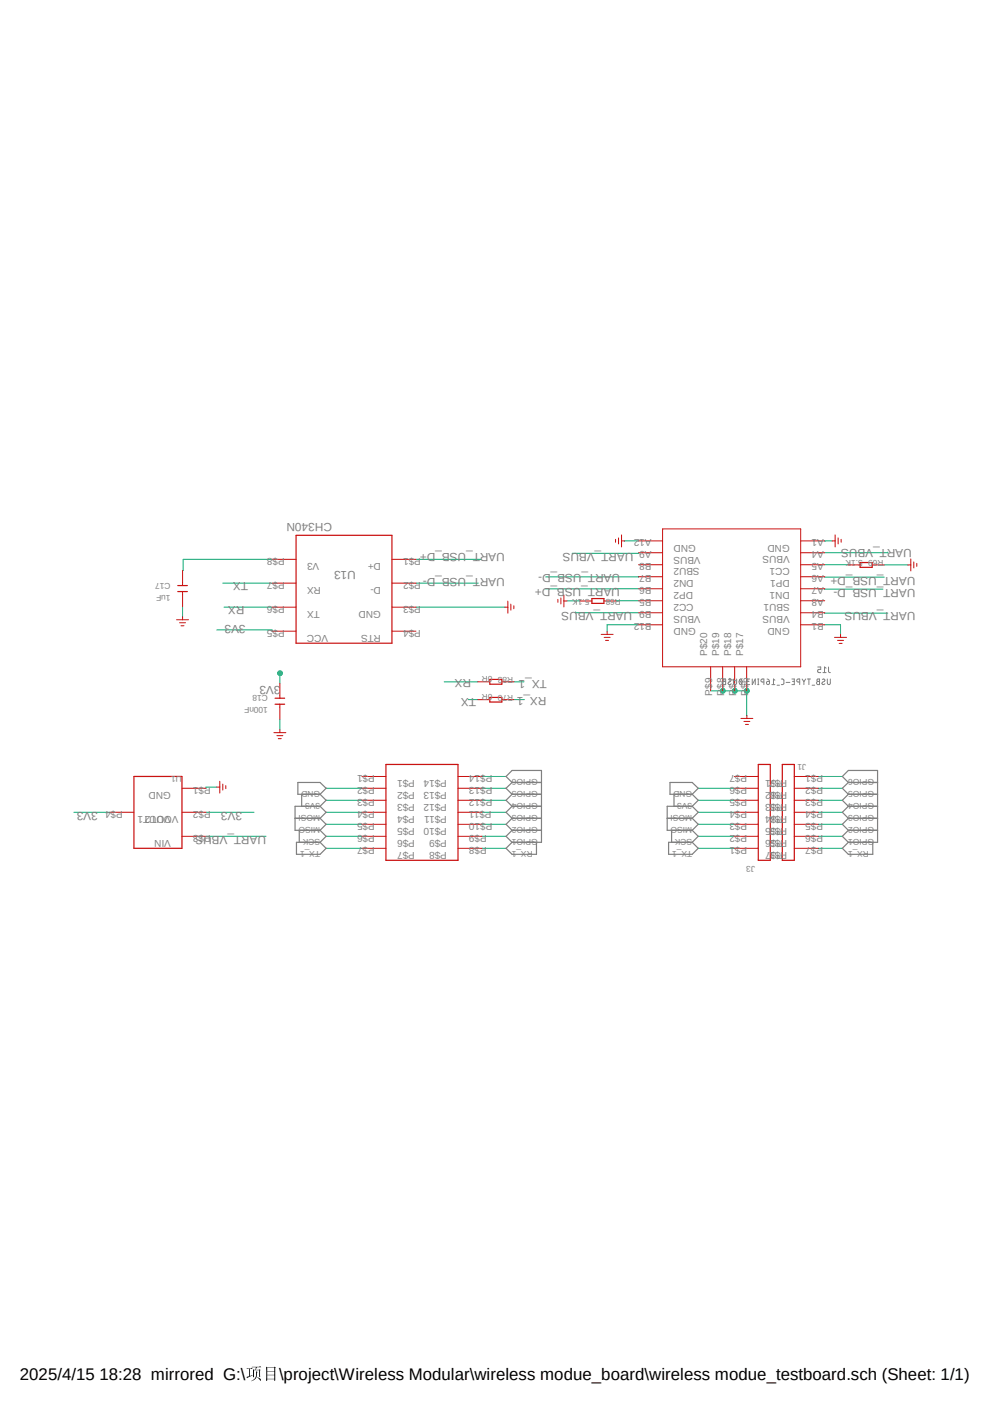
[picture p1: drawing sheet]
<svg xmlns="http://www.w3.org/2000/svg" width="210mm" height="297mm" viewBox="0 0 210 297" stroke-linecap="round" stroke-linejoin="round" font-family="sans-serif">
<path d="M52.1 289.5h.9l.2-.2 .2 .3h-.6v1.5l.6-.1-1.1 .5-.2-.2 .6-.2v-1.5h-.5zM53.3 289.1h1.5l.2-.1 .2 .2h-.8l-.3 .6 .8-.2 .2 .2-.1 .1v1.3l-.2 .1v-1.4h-1.1v1.4l-.2 .1v-1.8l.5 .2 .1-.6-.7 .1zM54.1 290.1l.4 .1-.1 .2a1.5 1.5 0 0 1-1.3 1.8 1.7 1.7 0 0 0 1-2.1zM54.4 291.3l.3 .2a.49 .49 0 0 1 .4 .6zM56.5 290.9v.8h1.5v-.8zM56.3 289.1l.2 .2h1.5l.1-.2 .2 .2-.1 .1v2.6l-.2 .1v-.3h-1.5v.2l-.2 .1zM56.5 289.3v.7h1.5v-.7zM56.5 290.1v.7h1.5v-.7z" fill="#000"/>
<path d="M15.5 108.1l178.9 75.8M194.4 108.1l-178.9 75.8" fill="none" stroke="#fff" stroke-width=".21"/>
<path d="M135 114.4l-2.9 .1M176 114.4l-1.5 .1M187 119.5h5M119.9 127.1h2.7M135 132.2h-6.6v1.4M174.4 132.2h3.4v2M150.3 146.1h7.6" fill="none" stroke="#0dab76" stroke-width=".21"/>
<circle cx="155.4" cy="146.1" r=".51" fill="#0dab76"/>
<circle cx="155.4" cy="146.1" r=".51" fill="none" stroke="#0dab76" stroke-width=".21"/>
<circle cx="152.9" cy="146.1" r=".51" fill="#0dab76"/>
<g fill="none" stroke="#0dab76" stroke-width=".21">
<path d="M157.9 146.1v5.2M157.9 151.3h.1"/>
<circle cx="152.9" cy="146.1" r=".51"/>
</g>
<circle cx="157.9" cy="146.1" r=".51" fill="#0dab76"/>
<g fill="none" stroke="#0dab76" stroke-width=".21">
<path d="M57.5 118.3h-18.8v2.4h-.1M88 118.3h13.7M135 116.9v.2h-14M174.4 119.5h5M179.4 119.5h.1M187.7 116.8v.1h-13.3M38.6 128.3v2.2M45.8 133.3h11.7v.2M47.1 123.4h10.4M47.4 128.4h10.1M88 128.4h18.8M88 123.4h13.2"/>
<path d="M115.4 122h19.6M121.8 129.5v.1h13.2M130.2 124.5v.1M135 127.1h-4.7M135 122h.1M135 124.5l-19.6 .1M174.4 122l12.6 .1M174.4 124.5l12.3 .1M174.4 129.6l13.3 .1M59.2 142.4v2.1M59.2 152.1v2.2M93.9 144.2h7.1"/>
<path d="M99 148h2M108.7 148h2.2M108.7 144.2h2.1M43.6 176.9h12.7M45.8 166.5h-2.2v.3M69 166.8h7.5M69 179.5h7.5M69 169.3h7.5M101.9 179.5h5.1M147.7 166.8h7.6M147.7 179.5h7.6M173.1 179.5h5"/>
<circle cx="157.9" cy="146.1" r=".51"/>
</g>
<circle cx="59.2" cy="142.4" r=".51" fill="#0dab76"/>
<g fill="none" stroke="#0dab76" stroke-width=".21">
<path d="M59.2 142.4h.1M15.6 171.8h7.6M43.6 171.8h10.1M69 171.8h7.5M69 174.4h7.5M69 176.9h7.5M101.9 169.3h5.1M101.9 171.8h5.1M101.9 174.4h5.1M101.9 176.9h5.1M101.9 166.8h5.1M101.9 164.3h5.1"/>
<path d="M147.7 169.3h7.6M147.7 171.8h7.6M147.7 174.4h7.6M147.7 176.9h7.6M173.1 169.3h5M173.1 171.8h5M173.1 174.4h5M173.1 176.9h5M173.1 166.8h5M173.1 164.3h5"/>
<circle cx="59.2" cy="142.4" r=".51"/>
</g>
<g fill="none" stroke="#c90d0c" stroke-width=".21">
<path d="M57.5 118.3h5.1M82.9 118.3h5.1M130.2 114.1v.6M130.8 113.8v1.3M131.4 113.2v2.5M131.4 114.4h.7M135 114.4h5.1M135 119.5h5.1M135 116.9h5.1M140.1 111.9h29.2v29.2h-29.2zM169.3 114.4h5.1M169.3 119.5h5.1"/>
<path d="M169.3 116.9h5.1M176 114.4h.6M176.6 113.2v2.5M177.2 113.8v1.3M177.9 114.1v.6M179.4 119.5h2.5M184.4 119.5h2.6M192 119.5h.6M192.6 118.2v2.6M193.3 118.9v1.2M193.9 119.2v.6M37.3 131.1h2.6"/>
<path d="M38 131.7h1.2M38.3 132.4h.6M38.6 120.7v3.2M38.6 125.1v3.2M38.6 130.5v.6M57.5 123.4h5.1M57.5 128.4h5.1M57.5 133.5h5.1M82.9 123.4h5.1M82.9 128.4h5.1M82.9 133.5h5.1M106.8 128.4h.6"/>
<path d="M107.4 127.2v2.5M108 127.8v1.3M108.7 128.1v.7M118 126.8v.6M118.6 126.5v1.3M119.3 125.9v2.5M119.3 127.1h.6M122.6 127.1h2.6M127.1 134.2h2.6M127.7 127.1h2.6M127.8 134.8h1.2M128.1 135.5h.6"/>
<path d="M128.4 133.6v.6M135 122h5.1M135 124.5h5.1M135 127.1h5.1M135 129.6h5.1M135 132.2h5.1M169.3 122h5.1M169.3 124.5h5.1M169.3 127.1h5.1M169.3 129.6h5.1M169.3 132.2h5.1M176.5 134.8h2.5"/>
<path d="M177.1 135.5h1.3M177.5 136.1h.6M177.8 134.2v.6M57.9 155h2.6M58.5 155.6h1.3M58.8 156.3h.7M59.2 144.5v3.2M59.2 149v3.1M59.2 154.3v.7M101 148h2.6M101 144.2h2.6M106.1 148h2.6"/>
<path d="M106.1 144.2h2.6M150.3 141.1v5M152.8 141.1v5M155.4 141.1v5M156.7 152h2.5M157.3 152.6h1.3M157.6 153.2h.7M157.9 141.1v5M157.9 151.3v.7M23.2 171.8h5.1M38.5 166.8h5.1M38.5 171.8h5.1"/>
<path d="M38.5 176.9h5.1M45.8 166.5h.7M46.5 165.3v2.5M47.1 165.9v1.2M47.8 166.2v.6M76.5 164.3h5.1M76.5 166.8h5.1M76.5 169.3h5.1M76.5 171.8h5.1M76.5 174.4h5.1M76.5 176.9h5.1M76.5 179.5h5.1"/>
<path d="M96.9 164.3h5M96.9 166.8h5M96.9 169.3h5M96.9 171.8h5M96.9 174.4h5M96.9 176.9h5M96.9 179.5h5M155.3 164.3h5.1M155.3 166.8h5.1M155.3 169.3h5.1M155.3 171.8h5.1M155.3 174.4h5.1"/>
<path d="M155.3 176.9h5.1M155.3 179.5h5.1M168 164.3h5.1M168 166.8h5.1M168 169.3h5.1M168 171.8h5.1M168 174.4h5.1M168 176.9h5.1M168 179.5h5.1"/>
</g>
<g fill="none" stroke="#c90d0c" stroke-width=".25">
<path d="M62.6 113.2h20.3v22.9h-20.3zM181.9 119h2.5v1h-2.5zM37.6 125.1h2M37.6 123.9h2M125.2 126.6h2.5v1h-2.5zM58.2 149h2M58.2 147.7h2M103.6 147.5h2.5v1h-2.5zM103.6 143.7h2.5v1h-2.5zM28.3 164.3h10.2v15.2h-10.2zM81.6 161.7h15.3v20.3h-15.3zM160.4 161.7h2.5v20.3h-2.5z"/>
<path d="M165.4 161.7h2.6v20.3h-2.6z"/>
</g>
<g fill="none" stroke="#808080" stroke-width=".21">
<path d="M153 143.7l.5-.1v1.2h-.3a.34 .34 0 0 1-.4-.3 .34 .34 0 0 1 .4-.4l-.3-.1zM153.2 144.1h.3M154.1 143.7l.2-.1 .3 .3-.1 .2-.5 .3v.3l.3 .1 .3-.1M155.1 143.6v.9a.34 .34 0 0 0 .3 .3 .34 .34 0 0 0 .4-.3v-.9M156.4 143.9l.5 .7M156.5 143.7a.56 .56 0 0 1 .5 .5 .56 .56 0 0 1-.5 .6l-.2-.6zM157.4 144.7l.1 .1zM158.2 144.1a.34 .34 0 0 0-.3 .4 .34 .34 0 0 0 .3 .3h.3M158.5 143.6l-.6 .2 .1 .3h.4M159.1 143.6v1.2l.6-1.2v1.2M160.2 144.8h.3M160.2 143.6h.3"/>
<path d="M160.4 143.6v1.2M161.5 144.3l-.4-.1a.31 .31 0 0 1-.2-.3 .31 .31 0 0 1 .3-.3h.3v1.2M162.2 144.2l.5-.1v.4a.33 .33 0 0 1-.5 .3 .33 .33 0 0 1 0-.6zM162.2 143.6l.4 .2 .1 .3M163.2 144.8h.7M163.9 143.9l-.3-.3v1.2M164.3 144.9h.5M165.2 143.6l.4 .1 .2 .2-.1 .8-.5 .1M166.2 144.4h.8M167.5 143.6h.5v1.2h-.5M167.6 144.1h.4M169.1 144.3l-.4-.1a.31 .31 0 0 1-.2-.3 .31 .31 0 0 1 .3-.3h.3v1.2"/>
<path d="M169.6 143.6l.4 .6M170 144.2v.6M170.4 143.6l-.4 .6M170.7 143.6h.7M171.1 143.6v1.2M171.7 144.9h.6M172.8 143.7l.5-.1v1.2h-.5a.34 .34 0 0 1-.1-.4 .34 .34 0 0 1 .3-.3l-.2-.1zM172.9 141.1h.7v.5l-.7 .1v.5l.7 .1M173 144.1h.3M173.9 143.7l.3-.1 .3 .3-.2 .2-.4 .3v.3l.2 .1 .4-.1M174 142.3h.7M174.7 141.4l-.3-.3v1.2"/>
<path d="M175 143.6v.9a.32 .32 0 0 0 .3 .3 .32 .32 0 0 0 .3-.3v-.9M175.2 141.1v.9l.4 .3"/>
</g>
<g fill="none" stroke="#808080" stroke-width=".25">
<path d="M62.4 173.1h5.3M62.7 178.2h5l1.3 1.3-1.3 1.2h-5zM63 165.5h4.7l1.3 1.3-1.3 1.2h-4.7zM63.3 175.6v2.6M63.8 168v2.6M67.7 168l1.3 1.3-1.3 1.3M67.7 170.6h-5.3v5h5.3M67.7 170.6l1.3 1.2-1.3 1.3M67.7 173.1l1.3 1.3-1.3 1.2M67.7 175.6l1.3 1.3-1.3 1.3M108.3 165.5h6.2M108.3 168h6.2"/>
<path d="M108.3 165.5l-1.3-1.2 1.3-1.3h6.2v15.2h-6.2M108.3 178.2l-1.3 1.3 1.3 1.2h5.2v-2.5M108.3 170.6h6.2M108.3 173.1h6.2M108.3 175.6h6.2M108.3 175.6l-1.3 1.3 1.3 1.3M108.3 173.1l-1.3 1.3 1.3 1.2M108.3 170.6l-1.3 1.2 1.3 1.3M108.3 168l-1.3 1.3 1.3 1.3M108.3 165.5l-1.3 1.3 1.3 1.2M141.1 173.1h5.3M141.4 178.2h5l1.3 1.3-1.3 1.2h-5z"/>
<path d="M141.7 165.5h4.7l1.3 1.3-1.3 1.2h-4.7zM142 175.6v2.6M142.5 168v2.6M146.4 170.6h-5.3v5h5.3M146.4 168l1.3 1.3-1.3 1.3M146.4 170.6l1.3 1.2-1.3 1.3M146.4 173.1l1.3 1.3-1.3 1.2M146.4 175.6l1.3 1.3-1.3 1.3M179.4 165.5h6.2M179.4 168h6.2M179.4 165.5l-1.3-1.2 1.3-1.3h6.2v15.2h-6.2M179.4 178.2l-1.3 1.3 1.3 1.2h5.2v-2.5"/>
<path d="M179.4 170.6h6.2M179.4 173.1h6.2M179.4 175.6h6.2M179.4 175.6l-1.3 1.3 1.3 1.3M179.4 173.1l-1.3 1.3 1.3 1.2M179.4 170.6l-1.3 1.2 1.3 1.3M179.4 168l-1.3 1.3 1.3 1.3M179.4 165.5l-1.3 1.3 1.3 1.2"/>
</g>
<g font-size="3.6">
<text x="4.2" y="291.8">2025/4/15</text>
<text x="21" y="291.8">18:28 mirrored G:\</text>
<text x="59" y="291.8">\project\Wireless Modular\wireless modue_board\wireless modue_testboard.sch (Sheet: 1/1)</text>
</g>
<g font-size="2.5" fill="#808080">
<text x="70.2" y="110.7" transform="rotate(-180 70.2 110.7)">CH340N</text>
<text x="106.8" y="117.1" transform="rotate(-180 106.8 117.1)">UART_USB_D+</text>
<text x="133.9" y="117.1" transform="rotate(-180 133.9 117.1)">UART_VBUS</text>
<text x="192.8" y="116" transform="rotate(-180 192.8 116)">UART_VBUS</text>
<text x="52.5" y="123.1" transform="rotate(-180 52.5 123.1)">TX</text>
<text x="75.3" y="120.9" transform="rotate(-180 75.3 120.9)">U13</text>
<text x="106.8" y="122.3" transform="rotate(-180 106.8 122.3)">UART_USB_D-</text>
<text x="131.1" y="124.5" transform="rotate(-180 131.1 124.5)">UART_USB_D+</text>
<text x="131.1" y="121.5" transform="rotate(-180 131.1 121.5)">UART_USB_D-</text>
<text x="193.6" y="124.6" transform="rotate(-180 193.6 124.6)">UART_USB_D-</text>
<text x="193.6" y="122.1" transform="rotate(-180 193.6 122.1)">UART_USB_D+</text>
<text x="51.7" y="128.2" transform="rotate(-180 51.7 128.2)">RX</text>
<text x="133.7" y="129.5" transform="rotate(-180 133.7 129.5)">UART_VBUS</text>
<text x="193.6" y="129.5" transform="rotate(-180 193.6 129.5)">UART_VBUS</text>
<text x="51.9" y="132.2" transform="rotate(-180 51.9 132.2)">3V3</text>
<text x="99.7" y="143.7" transform="rotate(-180 99.7 143.7)">RX</text>
<text x="115.7" y="143.8" transform="rotate(-180 115.7 143.8)">TX_1</text>
<text x="59.3" y="145.2" transform="rotate(-180 59.3 145.2)">3V3</text>
<text x="100.7" y="147.7" transform="rotate(-180 100.7 147.7)">TX</text>
<text x="115.6" y="147.5" transform="rotate(-180 115.6 147.5)">RX_1</text>
<text x="20.7" y="171.8" transform="rotate(-180 20.7 171.8)">3V3</text>
<text x="51.2" y="171.8" transform="rotate(-180 51.2 171.8)">3V3</text>
<text x="56.3" y="176.9" transform="rotate(-180 56.3 176.9)">UART_VBUS</text>
</g>
<g font-size="2.1" fill="#808080">
<text x="60.2" y="117.9" transform="rotate(-180 60.2 117.9)">P$8</text>
<text x="67.5" y="119.1" transform="rotate(-180 67.5 119.1)">V3</text>
<text x="80.6" y="119.1" transform="rotate(-180 80.6 119.1)">D+</text>
<text x="89" y="117.9" transform="rotate(-180 89 117.9)">P$1</text>
<text x="137.8" y="119.1" transform="rotate(-180 137.8 119.1)">B8</text>
<text x="137.8" y="116.6" transform="rotate(-180 137.8 116.6)">A9</text>
<text x="137.8" y="114" transform="rotate(-180 137.8 114)">A12</text>
<text x="147.2" y="115.2" transform="rotate(-180 147.2 115.2)">GND</text>
<text x="148.2" y="117.7" transform="rotate(-180 148.2 117.7)">VBUS</text>
<text x="167" y="117.7" transform="rotate(-180 167 117.7)">VBUS</text>
<text x="167" y="115.2" transform="rotate(-180 167 115.2)">GND</text>
<text x="174.2" y="116.6" transform="rotate(-180 174.2 116.6)">A4</text>
<text x="174.2" y="119.1" transform="rotate(-180 174.2 119.1)">A5</text>
<text x="174.2" y="114" transform="rotate(-180 174.2 114)">A1</text>
<text x="60.2" y="123" transform="rotate(-180 60.2 123)">P$7</text>
<text x="67.9" y="124.1" transform="rotate(-180 67.9 124.1)">RX</text>
<text x="80.6" y="124.1" transform="rotate(-180 80.6 124.1)">D-</text>
<text x="89" y="123" transform="rotate(-180 89 123)">P$2</text>
<text x="137.8" y="124.2" transform="rotate(-180 137.8 124.2)">B6</text>
<text x="137.8" y="121.7" transform="rotate(-180 137.8 121.7)">B7</text>
<text x="146.6" y="125.3" transform="rotate(-180 146.6 125.3)">DP2</text>
<text x="146.7" y="122.8" transform="rotate(-180 146.7 122.8)">DN2</text>
<text x="148" y="120.2" transform="rotate(-180 148 120.2)">SBU2</text>
<text x="167" y="120.2" transform="rotate(-180 167 120.2)">CC1</text>
<text x="167" y="122.8" transform="rotate(-180 167 122.8)">DP1</text>
<text x="167" y="125.3" transform="rotate(-180 167 125.3)">DN1</text>
<text x="174.2" y="121.7" transform="rotate(-180 174.2 121.7)">A6</text>
<text x="174.2" y="124.2" transform="rotate(-180 174.2 124.2)">A7</text>
<text x="60.2" y="128.1" transform="rotate(-180 60.2 128.1)">P$6</text>
<text x="67.6" y="129.2" transform="rotate(-180 67.6 129.2)">TX</text>
<text x="80.6" y="129.2" transform="rotate(-180 80.6 129.2)">GND</text>
<text x="89" y="128.1" transform="rotate(-180 89 128.1)">P$3</text>
<text x="137.8" y="131.8" transform="rotate(-180 137.8 131.8)">B12</text>
<text x="137.8" y="129.3" transform="rotate(-180 137.8 129.3)">B9</text>
<text x="137.8" y="126.7" transform="rotate(-180 137.8 126.7)">B5</text>
<text x="146.7" y="127.8" transform="rotate(-180 146.7 127.8)">CC2</text>
<text x="148.2" y="130.4" transform="rotate(-180 148.2 130.4)">VBUS</text>
<text x="167" y="127.8" transform="rotate(-180 167 127.8)">SBU1</text>
<text x="167" y="130.4" transform="rotate(-180 167 130.4)">VBUS</text>
<text x="174.2" y="126.7" transform="rotate(-180 174.2 126.7)">A8</text>
<text x="174.2" y="129.3" transform="rotate(-180 174.2 129.3)">B4</text>
<text x="174.2" y="131.8" transform="rotate(-180 174.2 131.8)">B1</text>
<text x="60.2" y="133.2" transform="rotate(-180 60.2 133.2)">P$5</text>
<text x="69.4" y="134.3" transform="rotate(-180 69.4 134.3)">VCC</text>
<text x="80.6" y="134.3" transform="rotate(-180 80.6 134.3)">RTS</text>
<text x="89" y="133.2" transform="rotate(-180 89 133.2)">P$4</text>
<text x="147.2" y="132.9" transform="rotate(-180 147.2 132.9)">GND</text>
<text x="167" y="132.9" transform="rotate(-180 167 132.9)">GND</text>
<text x="149.5" y="138.7" transform="rotate(-90 149.5 138.7)">P$20</text>
<text x="152.1" y="138.7" transform="rotate(-90 152.1 138.7)">P$19</text>
<text x="154.6" y="138.7" transform="rotate(-90 154.6 138.7)">P$18</text>
<text x="157.1" y="138.7" transform="rotate(-90 157.1 138.7)">P$17</text>
<text x="150.6" y="147.2" transform="rotate(-90 150.6 147.2)">P</text>
<text x="150.6" y="145.8" transform="rotate(-90 150.6 145.8)">$9</text>
<text x="153.2" y="147.2" transform="rotate(-90 153.2 147.2)">P</text>
<text x="153.2" y="145.8" transform="rotate(-90 153.2 145.8)">$8</text>
<text x="155.7" y="147.2" transform="rotate(-90 155.7 147.2)">P</text>
<text x="155.7" y="145.8" transform="rotate(-90 155.7 145.8)">$7</text>
<text x="158.2" y="147.2" transform="rotate(-90 158.2 147.2)">P$6</text>
<text x="36.2" y="167.5" transform="rotate(-180 36.2 167.5)">GND</text>
<text x="44.6" y="166.4" transform="rotate(-180 44.6 166.4)">P$1</text>
<text x="79.3" y="163.9" transform="rotate(-180 79.3 163.9)">P$1</text>
<text x="79.3" y="166.4" transform="rotate(-180 79.3 166.4)">P$2</text>
<text x="87.8" y="165" transform="rotate(-180 87.8 165)">P$1</text>
<text x="87.8" y="167.6" transform="rotate(-180 87.8 167.6)">P$2</text>
<text x="94.5" y="167.5" transform="rotate(-180 94.5 167.5)">P$13</text>
<text x="94.5" y="165" transform="rotate(-180 94.5 165)">P$14</text>
<text x="104.1" y="166.4" transform="rotate(-180 104.1 166.4)">P$13</text>
<text x="104.1" y="163.9" transform="rotate(-180 104.1 163.9)">P$14</text>
<text x="158" y="166.4" transform="rotate(-180 158 166.4)">P$6</text>
<text x="158" y="163.9" transform="rotate(-180 158 163.9)">P$7</text>
<text x="166.5" y="167.6" transform="rotate(-180 166.5 167.6)">PP$$62</text>
<text x="166.5" y="165" transform="rotate(-180 166.5 165)">PP$$71</text>
<text x="174.1" y="163.9" transform="rotate(-180 174.1 163.9)">P$1</text>
<text x="174.1" y="166.4" transform="rotate(-180 174.1 166.4)">P$2</text>
<text x="26" y="171.5" transform="rotate(-180 26 171.5)">P$4</text>
<text x="36.2" y="172.6" transform="rotate(-180 36.2 172.6)">VOUT1</text>
<text x="37.7" y="172.6" transform="rotate(-180 37.7 172.6)">VOUT2</text>
<text x="44.6" y="171.5" transform="rotate(-180 44.6 171.5)">P$2</text>
<text x="79.3" y="169" transform="rotate(-180 79.3 169)">P$3</text>
<text x="79.3" y="171.5" transform="rotate(-180 79.3 171.5)">P$4</text>
<text x="87.8" y="170.1" transform="rotate(-180 87.8 170.1)">P$3</text>
<text x="87.8" y="172.6" transform="rotate(-180 87.8 172.6)">P$4</text>
<text x="94.5" y="172.6" transform="rotate(-180 94.5 172.6)">P$11</text>
<text x="94.5" y="170.1" transform="rotate(-180 94.5 170.1)">P$12</text>
<text x="104" y="171.5" transform="rotate(-180 104 171.5)">P$11</text>
<text x="104.1" y="169" transform="rotate(-180 104.1 169)">P$12</text>
<text x="158" y="171.5" transform="rotate(-180 158 171.5)">P$4</text>
<text x="158" y="169" transform="rotate(-180 158 169)">P$5</text>
<text x="166.5" y="172.6" transform="rotate(-180 166.5 172.6)">PP$$44</text>
<text x="166.5" y="170.1" transform="rotate(-180 166.5 170.1)">PP$$53</text>
<text x="174.1" y="169" transform="rotate(-180 174.1 169)">P$3</text>
<text x="174.1" y="171.5" transform="rotate(-180 174.1 171.5)">P$4</text>
<text x="36.2" y="177.7" transform="rotate(-180 36.2 177.7)">VIN</text>
<text x="44.6" y="176.6" transform="rotate(-180 44.6 176.6)">P$3</text>
<text x="79.3" y="176.6" transform="rotate(-180 79.3 176.6)">P$6</text>
<text x="79.3" y="179.1" transform="rotate(-180 79.3 179.1)">P$7</text>
<text x="79.3" y="174" transform="rotate(-180 79.3 174)">P$5</text>
<text x="87.8" y="175.1" transform="rotate(-180 87.8 175.1)">P$5</text>
<text x="87.8" y="177.7" transform="rotate(-180 87.8 177.7)">P$6</text>
<text x="94.5" y="177.7" transform="rotate(-180 94.5 177.7)">P$9</text>
<text x="94.5" y="175.1" transform="rotate(-180 94.5 175.1)">P$10</text>
<text x="103" y="179.1" transform="rotate(-180 103 179.1)">P$8</text>
<text x="103" y="176.6" transform="rotate(-180 103 176.6)">P$9</text>
<text x="104.1" y="174" transform="rotate(-180 104.1 174)">P$10</text>
<text x="158" y="179.1" transform="rotate(-180 158 179.1)">P$1</text>
<text x="158" y="176.6" transform="rotate(-180 158 176.6)">P$2</text>
<text x="158" y="174" transform="rotate(-180 158 174)">P$3</text>
<text x="166.5" y="177.7" transform="rotate(-180 166.5 177.7)">PP$$26</text>
<text x="166.5" y="175.1" transform="rotate(-180 166.5 175.1)">PP$$35</text>
<text x="174.1" y="174" transform="rotate(-180 174.1 174)">P$5</text>
<text x="174.1" y="176.6" transform="rotate(-180 174.1 176.6)">P$6</text>
<text x="174.1" y="179.1" transform="rotate(-180 174.1 179.1)">P$7</text>
<text x="87.8" y="180.2" transform="rotate(-180 87.8 180.2)">P$7</text>
<text x="94.5" y="180.2" transform="rotate(-180 94.5 180.2)">P$8</text>
<text x="166.5" y="180.2" transform="rotate(-180 166.5 180.2)">PP$$17</text>
</g>
<g font-size="1.8" fill="#808080">
<text x="182.5" y="118.4" transform="rotate(-180 182.5 118.4)">5.1K</text>
<text x="186.9" y="118.4" transform="rotate(-180 186.9 118.4)">R69</text>
<text x="36.1" y="123.2" transform="rotate(-180 36.1 123.2)">C17</text>
<text x="36.1" y="125.8" transform="rotate(-180 36.1 125.8)">1uF</text>
<text x="124.7" y="126.7" transform="rotate(-180 124.7 126.7)">5.1K</text>
<text x="131.3" y="126.8" transform="rotate(-180 131.3 126.8)">R68</text>
<text x="104.1" y="143.1" transform="rotate(-180 104.1 143.1)">0R</text>
<text x="108.5" y="143.1" transform="rotate(-180 108.5 143.1)">R83</text>
<text x="56.6" y="147.1" transform="rotate(-180 56.6 147.1)">C18</text>
<text x="56.6" y="149.6" transform="rotate(-180 56.6 149.6)">100nF</text>
<text x="104.1" y="146.9" transform="rotate(-180 104.1 146.9)">0R</text>
<text x="108.5" y="146.9" transform="rotate(-180 108.5 146.9)">R70</text>
<text x="170.5" y="161.7" transform="rotate(-180 170.5 161.7)">J1</text>
<text x="38.5" y="164.3" transform="rotate(-180 38.5 164.3)">U1</text>
<text x="67.7" y="167.4" transform="rotate(-180 67.7 167.4)">GND</text>
<text x="113.7" y="167.4" transform="rotate(-180 113.7 167.4)">GPIO5</text>
<text x="113.7" y="164.9" transform="rotate(-180 113.7 164.9)">GPIO6</text>
<text x="146.4" y="167.4" transform="rotate(-180 146.4 167.4)">GND</text>
<text x="184.9" y="167.4" transform="rotate(-180 184.9 167.4)">GPIO5</text>
<text x="184.9" y="164.9" transform="rotate(-180 184.9 164.9)">GPIO6</text>
<text x="67.7" y="169.9" transform="rotate(-180 67.7 169.9)">3V3</text>
<text x="67.7" y="172.5" transform="rotate(-180 67.7 172.5)">MOSI</text>
<text x="113.7" y="172.5" transform="rotate(-180 113.7 172.5)">GPIO3</text>
<text x="113.7" y="169.9" transform="rotate(-180 113.7 169.9)">GPIO4</text>
<text x="146.4" y="169.9" transform="rotate(-180 146.4 169.9)">3V3</text>
<text x="146.4" y="172.5" transform="rotate(-180 146.4 172.5)">MOSI</text>
<text x="184.9" y="172.5" transform="rotate(-180 184.9 172.5)">GPIO3</text>
<text x="184.9" y="169.9" transform="rotate(-180 184.9 169.9)">GPIO4</text>
<text x="67.7" y="175" transform="rotate(-180 67.7 175)">MISO</text>
<text x="67.7" y="177.5" transform="rotate(-180 67.7 177.5)">SCK</text>
<text x="113.7" y="177.5" transform="rotate(-180 113.7 177.5)">GPIO1</text>
<text x="113.7" y="175" transform="rotate(-180 113.7 175)">GPIO2</text>
<text x="146.4" y="175" transform="rotate(-180 146.4 175)">MISO</text>
<text x="146.4" y="177.5" transform="rotate(-180 146.4 177.5)">SCK</text>
<text x="184.9" y="177.5" transform="rotate(-180 184.9 177.5)">GPIO1</text>
<text x="184.9" y="175" transform="rotate(-180 184.9 175)">GPIO2</text>
<text x="67.7" y="180.1" transform="rotate(-180 67.7 180.1)">TX_1</text>
<text x="112.6" y="180.1" transform="rotate(-180 112.6 180.1)">RX_1</text>
<text x="146.4" y="180.1" transform="rotate(-180 146.4 180.1)">TX_1</text>
<text x="159.7" y="183.3" transform="rotate(-180 159.7 183.3)">J3</text>
<text x="183.8" y="180.1" transform="rotate(-180 183.8 180.1)">RX_1</text>
</g>
</svg>
